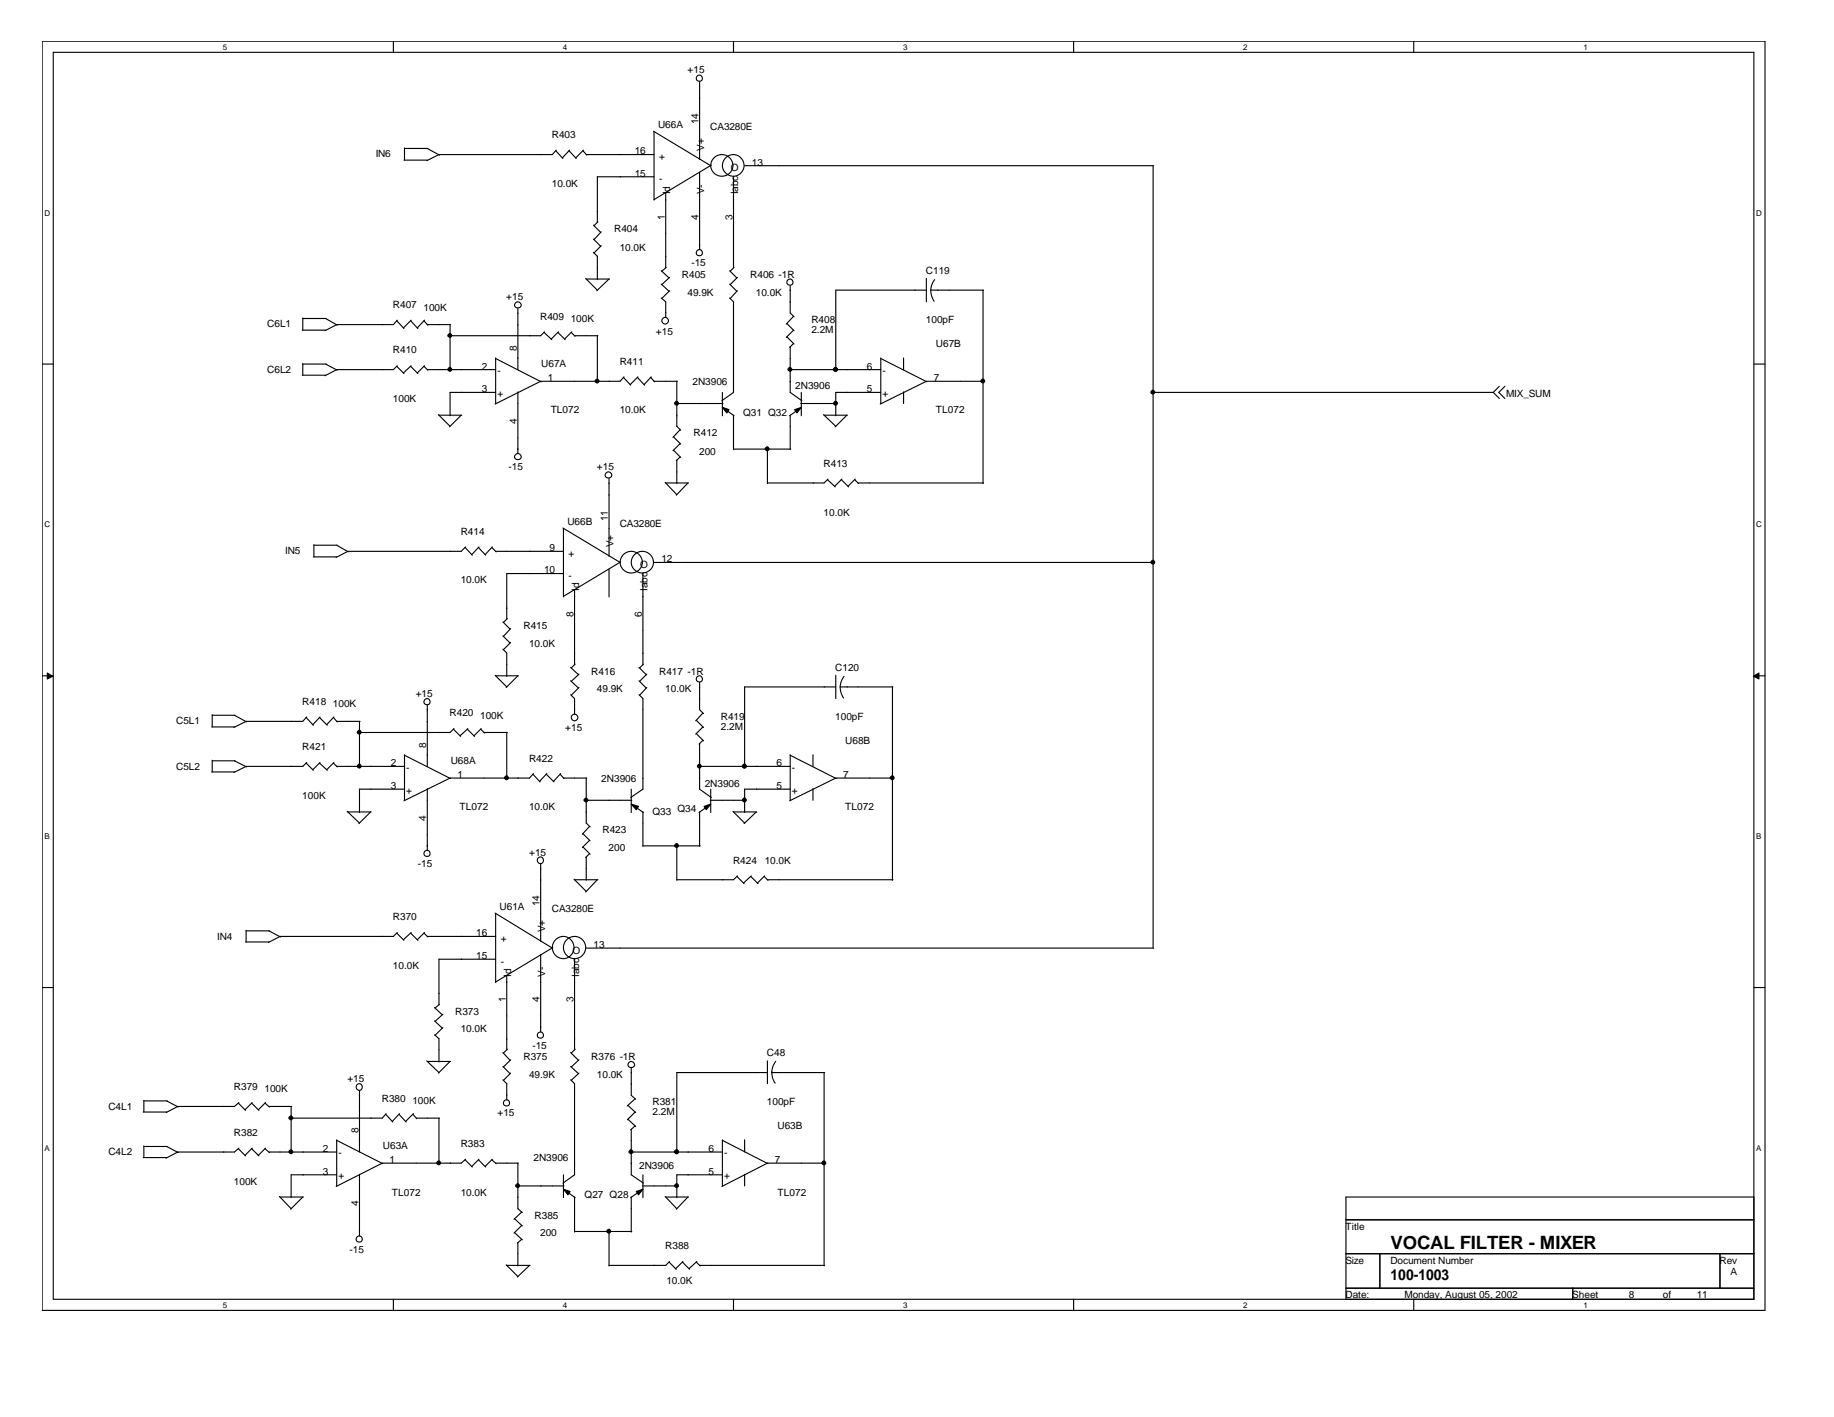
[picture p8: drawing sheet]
<svg xmlns="http://www.w3.org/2000/svg" width="279mm" height="216mm" viewBox="0 0 279 216" stroke-linecap="round" stroke-linejoin="round" font-family="sans-serif">
<g fill="none" stroke="#000" stroke-width=".17">
<path d="M6.4 6.3h262.5v193.4h-262.5zM8.1 8h259.1v190h-259.1zM59.9 6.3v1.7M99.6 20l8.7 5.2M106.6 12.5v11.8M111.7 6.3v1.7M163.6 6.3v1.7M215.4 6.3v1.7M61.5 24.4h3.6M61.6 22.5v1.9M61.6 22.6h3.6M65.1 22.6l1.9 1"/>
<path d="M84.7 23l1.1 1.1M84.7 22.9l-.6 .7h-17.2l-1.9 .9M86.7 23l1.1 1.1M86.8 22.9l-1.1 1.2M88.8 23l.6 .6M88.9 22.9l-1.2 1.2M89.3 23.6h10.3M90.4 38.5l.6 .5v3.6M90.4 36.4l1.1 1.1M90.4 34.3l1.1 1.1M91.1 33.8l-.6 .6M91.6 37.4l-1.1 1.1"/>
<path d="M91.6 35.3l-1.1 1.2M99.6 20.1v10.4M99.6 26.9h-8.6v7M101.4 29.4v11.4M106.6 26.3v11.7M108.4 25.2l-8.8 5.2M111.7 26.9v13.9M113.4 25.2h62.4M175.7 25.2v119.3M6.4 55.5h1.7M46 50.3h3.6M46 57.2h3.6"/>
<path d="M46.1 55.5h3.6M46.1 48.5h3.6M46.1 48.4v1.9M46.1 55.4v1.8M49.6 48.5l1.8 1M49.6 55.5l1.8 .9M60.4 48.9l1.1 1.2M60.4 55.8l1.1 1.1M60.5 48.8l-.6 .7h-8.6l-1.8 .9M60.5 55.7l-.6 .6h-8.6l-1.8 .9M62.6 48.9l1.1 1.2M62.6 55.8l1.1 1.1"/>
<path d="M62.6 48.8l-1.1 1.2M62.6 55.7l-1.1 1.1M64.6 48.9l.6 .6M64.6 55.8l.6 .6M64.7 48.8l-1.1 1.2M64.7 55.7l-1.1 1.1M65.1 49.5h3.6M65.1 56.3h10.4M68.6 49.5v6.9M75.5 54.5v7M75.5 54.6l7 3.6M75.5 59.8h-6.9v3.5"/>
<path d="M78.9 47v9.3M78.9 59.7v9.4M82.9 50.6l1.2 1.1M83 50.6l-.6 .6h-13.8M85 50.6l1.1 1.1M85.1 50.6l-1.1 1.1M87 50.6l.6 .6M87.1 50.6l-1.1 1.1M87.5 51.2h3.6M89.2 42.4l1.8 1.8M89.3 42.5h3.6M91 51.2v7"/>
<path d="M92.8 42.5l-1.9 1.8M95 57.5l1.1 1.2M95.1 57.4l-.6 .7h-12.1l-7 3.5M97.1 57.5l1.1 1.2M97.2 57.4l-1.2 1.2M99.1 57.5l.6 .7M99.2 57.4l-1.1 1.2M99.6 58.1h3.6M100.7 45.4l.7 .6v2.4M100.7 43.3l1.2 1.1M100.7 41.2l1.2 1.1M101.5 40.7l-.7 .6"/>
<path d="M102 44.3l-1.2 1.2M102 42.3l-1.2 1.1M103.1 58.1v6.9l.6 .5M110.1 59.8v3.5M111.2 45.4l.5 .6v13.8l-1.7 1.3M111.2 43.3l1.1 1.1M111.2 41.2l1.1 1.1M111.8 40.7l-.6 .6M112.3 44.3l-1.1 1.2M112.3 42.3l-1.1 1.1M119.9 49.3l1.1 1.1M119.9 51.3l1.1 1.1"/>
<path d="M120.4 43.5v4.2l.6 .6M120.4 52.8v7l1.8 1.3M120.4 56.3h13.8M120.9 48.2l-1.1 1.2M120.9 50.3l-1.1 1.1M120.9 52.3l-.6 .6M122.1 59.8v3.5M134.2 59.8h-6.9v3.5M134.2 54.5v7M134.2 54.6l7 3.6M137.7 54.5v1.8M137.7 59.7v1.8"/>
<path d="M141.1 44.2h-13.8v12.2M141.1 42.4v3.6M141.8 44.2v.1a2.99 2.99 0 0 0 .5 1.6M141.8 44.2h8M142.4 42.6l-.5 .9-.1 .7M149.8 44.2v29.5M149.8 58.1h-8.7l-7 3.5M175.6 59.8h51.9M227.5 59.8l.9 .9M228.4 58.9l-.9 .9M229.3 58.9l-1 .9 1 .9M267.2 55.5h1.7"/>
<path d="M66.8 63.2l1.8 1.8M66.9 63.3h3.4M70.3 63.3l-1.8 1.7M92.8 72.9v11.9M101.3 73.5l1.8 1.9M101.4 73.6h3.5M102.6 66.6l1.1 1.1M102.6 68.6l1.1 1.1M103.1 61.5h7M103.1 70.1v3.6M103.6 67.6l-1.1 1.1M103.6 69.6l-.6 .6"/>
<path d="M103.6 65.5l-1.1 1.1M104.8 73.6l-1.8 1.9M110.1 62.1l1.7 1.2M111.7 63.3v5.2M111.7 68.4h8.8M116.9 68.4v5.3M120.4 63.3v5.2M122 61.5h5.4M122.1 62.1l-1.8 1.2M125.5 63.2l1.8 1.8M125.5 63.3h3.6M126.1 73.1l1.1 1.1"/>
<path d="M126.1 73l-.6 .6h-8.6M128.2 73.1l1.1 1.1M128.3 73l-1.1 1.1M129 63.3l-1.8 1.7M130.2 73.1l.6 .6M130.3 73l-1.1 1.1M130.7 73.6h19.1M47.7 84.9h3.6M47.8 83.1h3.6M47.8 83v1.9M51.3 83.1l1.8 1M70.9 83.4l1.1 1.2"/>
<path d="M70.9 83.3l-.6 .7h-17.3l-1.8 .9M72.9 83.4l1.1 1.2M73 83.3l-1.1 1.2M74.9 83.4l.7 .7M75 83.3l-1.1 1.2M75.5 84h10.3M76.6 98.9l.6 .6v3.6M76.6 96.9l1.1 1.1M76.6 94.8l1.1 1.1M77.3 94.2l-.6 .6M77.8 97.9l-1.1 1.1M77.8 95.8l-1.1 1.2"/>
<path d="M85.8 80.4l8.7 5.3M85.8 87.4h-8.6v6.9M85.8 80.5v10.4M87.5 89.8v11.5M92.8 86.7v4.2M94.6 85.6l-8.8 5.3M97.9 87.4v13.9M99.6 85.7h76.1M6.4 103h1.7M32.2 110.8h3.5M32.2 117.6h3.5M32.3 109h3.5"/>
<path d="M32.3 108.9v1.9M32.3 115.8v1.8M32.3 115.9h3.5M35.7 109l1.9 1M35.7 115.9l1.9 1M46.6 109.3l1.1 1.2M46.6 116.3l1.1 1.1M46.7 109.2l-.6 .7h-8.6l-1.9 .9M46.7 116.2l-.6 .6h-8.6l-1.9 .9M48.7 109.3l1.2 1.2M48.7 116.3l1.2 1.1M48.8 109.2l-1.1 1.2"/>
<path d="M48.8 116.2l-1.1 1.1M50.8 109.3l.6 .7M50.8 116.3l.6 .6M50.9 109.2l-1.1 1.2M50.9 116.2l-1.1 1.1M51.3 109.9h3.5M51.3 116.8h10.3M54.8 109.9v7M61.6 115v6.9M61.6 115.1l7.1 3.5M65.1 107.5v9.3M69.1 111.1l1.1 1.1"/>
<path d="M69.2 111l-.6 .6h-13.8M71.2 111.1l1.1 1.1M71.3 111l-1.2 1.1M73.2 111.1l.6 .6M73.3 111l-1.1 1.1M73.7 111.6h3.6M75.4 102.9l1.8 1.8M75.5 103h3.5M77.2 111.6v7M78.9 103l-1.8 1.7M81.2 118l1.1 1.1M81.3 117.9l-.6 .6h-12.1l-7.1 3.5"/>
<path d="M83.2 118l1.2 1.1M83.3 117.9l-1.1 1.2M85.3 118l.6 .6M85.4 117.9l-1.1 1.2M85.8 118.5h3.6M86.9 105.8l.6 .6v2.4M86.9 103.7l1.2 1.1M86.9 101.7l1.2 1.1M87.6 101.2l-.6 .6M88.2 104.7l-1.2 1.2M88.2 102.7l-1.2 1.1M89.3 118.5v6.9l.6 .6"/>
<path d="M97.4 105.8l.5 .6v13.8l-1.8 1.3M97.4 103.7l1.1 1.1M97.4 101.7l1.1 1.1M98 101.2l-.6 .6M98.5 104.7l-1.1 1.2M98.5 102.7l-1.1 1.1M106.1 109.7l1.1 1.1M106.1 111.8l1.1 1.1M106.6 104v4.1l.6 .6M106.6 113.3v6.9l1.8 1.3M106.6 116.8h13.8M107.1 112.8l-.6 .6"/>
<path d="M107.1 108.6l-1.1 1.2M107.1 110.8l-1.1 1.1M120.4 115v6.9M120.4 115.1l7 3.5M123.9 115v1.8M127.3 104.7h-13.9v12.2M127.3 102.9v3.5M128 104.7a2.99 2.99 0 0 0 .5 1.7M128 104.7h8M128.6 103.1l-.5 .9-.1 .7M136 104.7v29.4M136 118.5h-8.7l-7 3.5"/>
<path d="M267.2 103h1.7M52.9 123.6l1.9 1.8M53 123.7h3.5M56.5 123.7l-1.8 1.8M61.6 120.2h-6.8v3.6M65.1 120.2v9.4M75.4 139.1l8.7 5.4M75.5 139.2v10.5M82.4 131.7v11.7M87.4 134l1.9 1.8M87.5 134h3.6M88.8 127l1.1 1.1"/>
<path d="M88.8 129l1.1 1.1M89.3 121.9h7M89.3 130.6v3.5M89.8 125.9l-1.1 1.2M89.8 128l-1.1 1.1M89.8 130.1l-.6 .6M91 134l-1.8 1.9M96.2 120.2v3.6M96.2 122.5l1.8 1.3M97.9 123.7v5.3M97.9 128.9h8.8M103.1 128.9v5.2"/>
<path d="M106.6 123.7v5.3M108.2 121.9h5.3M108.3 120.2v3.6M108.3 122.5l-1.8 1.3M111.7 123.6l1.7 1.8M111.7 123.7h3.6M112.3 133.5l1.1 1.1M112.3 133.4l-.6 .6h-8.6M114.4 133.5l1.1 1.1M114.5 133.4l-1.2 1.1M115.2 123.7l-1.8 1.8M116.4 133.5l.6 .6"/>
<path d="M116.5 133.4l-1.1 1.1M116.9 134h19.1M120.4 120.2h-7v3.6M123.9 120.2v1.7M6.4 150.5h1.7M37.4 143.5h3.6M37.5 141.8h3.5M37.5 141.7v1.8M41 141.8l1.7 1M60.4 142.2l1.1 1.1M60.5 142.1l-.6 .6h-17.2l-1.8 .9M62.6 142.2l1.1 1.1"/>
<path d="M62.6 142.1l-1.1 1.1M64.6 142.2l.6 .6M64.7 142.1l-1.1 1.1M65.1 142.7h10.4M66.2 157.7l.7 .6v3.5M66.2 155.5l1.2 1.1M66.2 153.5l1.2 1.1M67 153l-.7 .6M67.5 156.6l-1.2 1.1M67.5 154.5l-1.2 1.1M75.5 146.1h-8.6v7M77.2 148.6v11.3"/>
<path d="M77.3 159.9l-.6 .6M82.4 145.5v11.7M84.2 144.4l-8.7 5.2M87.5 146.1v13.8M87.6 159.9l-.6 .6M89.3 144.5h86.5M267.2 150.5h1.7M21.8 176.4h3.6M21.8 169.4h3.6M21.9 174.7h3.6M21.9 167.7v1.7M21.9 174.6v1.8"/>
<path d="M21.9 167.7h3.6M25.4 174.7l1.8 .9M25.4 167.7l1.8 1M36.3 175l1.1 1.1M36.3 168.1l1.1 1.1M36.4 174.9l-.7 .6h-8.6l-1.8 1M36.4 168l-.7 .6h-8.6l-1.8 .9M38.3 175l1.1 1.1M38.3 168.1l1.1 1.1M38.4 174.9l-1.1 1.1M38.4 168l-1.1 1.1M40.4 175l.6 .6"/>
<path d="M40.4 168.1l.6 .6M40.5 174.9l-1.1 1.1M40.5 168l-1.1 1.1M41 175.5h10.3M41 168.6h3.4M44.4 168.6v7M51.3 173.7v7M51.3 173.8l7 3.5M51.3 179h-6.9v3.5M54.8 166.2v9.3M54.8 178.9v9.4M58.7 169.8l1.1 1.2"/>
<path d="M58.8 169.7l-.6 .7h-13.8M60.8 169.8l1.1 1.2M60.9 169.7l-1.1 1.2M62.9 169.8l.6 .6M63 169.7l-1.2 1.2M63.4 170.4h3.6M65 161.6l1.9 1.8M65.1 161.7h3.6M66.9 170.4v6.9M68.6 161.7l-1.8 1.8M70.9 176.7l1.1 1.1M70.9 176.6l-.6 .6h-12.1l-7 3.6"/>
<path d="M72.9 176.7l1.1 1.1M73 176.6l-1.1 1.1M74.9 176.7l.7 .6M75 176.6l-1.1 1.1M75.5 177.2h3.5M76.6 164.5l.6 .6v2.5M76.6 162.5l1.1 1.1M76.6 160.4l1.1 1.2M77.8 163.5l-1.1 1.1M77.8 161.5l-1.1 1.1M78.9 177.2v7l.7 .6M85.8 179v3.5"/>
<path d="M86.9 164.5l.6 .6v13.9l-1.7 1.3M86.9 162.5l1.2 1.1M86.9 160.4l1.2 1.2M88.2 163.5l-1.2 1.1M88.2 161.5l-1.2 1.1M95.7 168.4l1.1 1.1M95.7 170.5l1.1 1.1M96.2 162.7v4.2l.6 .6M96.2 172.1v6.9l1.8 1.3M96.2 175.5h13.9M96.8 169.4l-1.2 1.2M96.8 167.4l-1.2 1.1"/>
<path d="M96.8 171.5l-.7 .6M97.9 179v3.5M110.1 179h-7v3.5M110.1 173.7v7M110.1 173.8l6.9 3.5M113.4 173.7v1.8M113.4 178.9v1.8M116.9 161.6v3.5M116.9 163.4h-13.8v12.2M117.6 163.4a2.61 2.61 0 0 0 .5 1.6M117.6 163.4h8M118.2 161.7l-.4 .7-.2 1"/>
<path d="M125.5 163.4v29.5M125.6 177.2h-8.7l-6.9 3.6M42.6 182.3l1.8 1.9M42.7 182.4h3.5M46.1 182.4l-1.8 1.8M59.9 198v1.7M77.1 192.7l1.8 1.8M77.2 192.8h3.6M78.4 185.7l1.2 1.1M78.4 187.8l1.2 1.1M78.9 189.3v3.6M78.9 180.7h7"/>
<path d="M79.5 184.7l-1.2 1.1M79.5 186.7l-1.2 1.2M79.5 188.8l-.7 .6M80.7 192.8l-1.9 1.8M85.8 181.2l1.8 1.3M87.5 182.4v5.3M87.5 187.6h8.8M92.8 187.6v5.3M96.2 182.4v5.3M97.9 180.7h5.3M97.9 181.2l-1.8 1.3M101.3 182.3l1.8 1.9"/>
<path d="M101.4 182.4h3.5M101.9 192.3l1.1 1.1M102 192.2l-.6 .6h-8.6M104 192.3l1.1 1.1M104 192.2l-1.1 1.1M104.8 182.4l-1.8 1.8M106.1 192.3l.6 .6M106.2 192.2l-1.2 1.1M106.6 192.8h19M111.7 198v1.7M163.6 198v1.7M205 185.9h62.2"/>
<path d="M205 191h62.2M205 196.3h62.2M210.2 191v5.3M215.4 198v1.7M239.6 196.3v1.7M262 191v5.3M267.2 182.4h-62.2v15.6"/>
<circle cx="106.5" cy="11.9" r=".47"/>
<circle cx="106.5" cy="38.5" r=".47"/>
<circle cx="110" cy="25.2" r="1.67"/>
<circle cx="111.7" cy="25.2" r="1.64"/>
<circle cx="78.9" cy="46.5" r=".48"/>
<circle cx="101.3" cy="48.9" r=".5"/>
<circle cx="120.3" cy="43" r=".47"/>
<circle cx="78.9" cy="69.6" r=".48"/>
<circle cx="92.7" cy="72.4" r=".48"/>
<circle cx="96.2" cy="85.7" r="1.67"/>
<circle cx="97.9" cy="85.7" r="1.67"/>
<circle cx="65.1" cy="106.9" r=".47"/>
<circle cx="87.5" cy="109.3" r=".5"/>
<circle cx="106.5" cy="103.4" r=".47"/>
<circle cx="65.1" cy="130" r=".47"/>
<circle cx="82.3" cy="131.1" r=".49"/>
<circle cx="82.3" cy="157.7" r=".47"/>
<circle cx="85.8" cy="144.4" r="1.66"/>
<circle cx="87.5" cy="144.4" r="1.69"/>
<circle cx="54.7" cy="165.6" r=".49"/>
<circle cx="77.2" cy="168" r=".47"/>
<circle cx="96.2" cy="162.2" r=".48"/>
<circle cx="54.7" cy="188.8" r=".47"/>
</g>
<g fill="#000" stroke="#000" stroke-width=".15">
<path d="M7.2 102.5l.8 .5-.8 .5z" fill-rule="evenodd"/>
<path d="M267.1 103l.9-.5v1z" fill-rule="evenodd"/>
</g>
<g fill="#000" stroke="#000" stroke-width=".17">
<path d="M110.1 62.1l1 .3-.4 .5z" fill-rule="evenodd"/>
<path d="M121.1 62.4l1-.3-.7 .8z" fill-rule="evenodd"/>
<path d="M96.2 122.5l1.1 .4-.4 .5z" fill-rule="evenodd"/>
<path d="M107.3 122.9l1-.4-.7 .9z" fill-rule="evenodd"/>
<path d="M85.8 181.2l1.1 .3-.4 .5z" fill-rule="evenodd"/>
<path d="M96.9 181.5l1-.3-.6 .8z" fill-rule="evenodd"/>
<circle cx="68.5" cy="51.1" r=".29"/>
<circle cx="68.5" cy="56.3" r=".29"/>
<circle cx="91" cy="58" r=".29"/>
<circle cx="120.3" cy="56.3" r=".29"/>
<circle cx="127.3" cy="56.3" r=".29"/>
<circle cx="149.7" cy="58" r=".29"/>
<circle cx="175.6" cy="59.7" r=".29"/>
<circle cx="103.1" cy="61.4" r=".29"/>
<circle cx="116.9" cy="68.4" r=".29"/>
<circle cx="127.3" cy="61.4" r=".29"/>
<circle cx="175.6" cy="85.6" r=".29"/>
<circle cx="54.7" cy="116.7" r=".29"/>
<circle cx="54.7" cy="111.6" r=".29"/>
<circle cx="77.2" cy="118.5" r=".29"/>
<circle cx="106.5" cy="116.7" r=".29"/>
<circle cx="113.4" cy="116.7" r=".29"/>
<circle cx="135.9" cy="118.5" r=".29"/>
<circle cx="89.3" cy="121.9" r=".29"/>
<circle cx="103.1" cy="128.8" r=".29"/>
<circle cx="113.4" cy="121.9" r=".29"/>
<circle cx="44.3" cy="175.5" r=".29"/>
<circle cx="44.3" cy="170.3" r=".29"/>
<circle cx="66.8" cy="177.2" r=".29"/>
<circle cx="96.1" cy="175.5" r=".29"/>
<circle cx="103.1" cy="175.5" r=".29"/>
<circle cx="125.5" cy="177.2" r=".29"/>
<circle cx="78.9" cy="180.6" r=".29"/>
<circle cx="92.7" cy="187.6" r=".29"/>
<circle cx="103.1" cy="180.6" r=".29"/>
</g>
<text font-size="2.8" x="211.8" y="190.3">VOCAL FILTER - MIXER</text>
<text font-size="2.3" x="211.8" y="195">100-1003</text>
<g font-size="1.5">
<text x="104.7" y="11.2">+15</text>
<text x="57.2" y="24">IN6</text>
<text x="84.1" y="21.1">R403</text>
<text x="96.7" y="23.5">16</text>
<text x="100.2" y="19.5">U66A</text>
<text x="106.4" y="19" transform="rotate(-90 106.4 19)">14</text>
<text x="107.3" y="22.9" transform="rotate(-90 107.3 22.9)">V+</text>
<text x="108.2" y="19.8">CA3280E</text>
<text x="84.1" y="28.4">10.0K</text>
<text x="96.7" y="26.9">15</text>
<text x="100.4" y="24.4">+</text>
<text x="100.4" y="27.8">-</text>
<text x="102.1" y="29.6" transform="rotate(-90 102.1 29.6)">Id</text>
<text x="107.3" y="29.6" transform="rotate(-90 107.3 29.6)">V-</text>
<text x="111.3" y="26.1">O</text>
<text x="112.4" y="29.6" transform="rotate(-90 112.4 29.6)">Iabc</text>
<text x="114.6" y="25.2">13</text>
<text x="93.6" y="35.4">R404</text>
<text x="101.3" y="33.5" transform="rotate(-90 101.3 33.5)">1</text>
<text x="106.4" y="33.5" transform="rotate(-90 106.4 33.5)">4</text>
<text x="111.6" y="33.5" transform="rotate(-90 111.6 33.5)">3</text>
<text x="94.4" y="38.2">10.0K</text>
<text x="105.3" y="40.6">-15</text>
<text x="141.1" y="41.7">C119</text>
<text x="59.9" y="47">R407</text>
<text x="64.5" y="47.3">100K</text>
<text x="77.1" y="45.7">+15</text>
<text x="103.9" y="42.3">R405</text>
<text x="104.7" y="45">49.9K</text>
<text x="114.3" y="42.3">R406 -1R</text>
<text x="115.1" y="45">10.0K</text>
<text x="40.7" y="49.9">C6L1</text>
<text x="59.9" y="53.8">R410</text>
<text x="78.7" y="53.5" transform="rotate(-90 78.7 53.5)">8</text>
<text x="82.3" y="48.7">R409</text>
<text x="87" y="49">100K</text>
<text x="99.9" y="51">+15</text>
<text x="123.6" y="49.2">R408</text>
<text x="123.6" y="50.8">2.2M</text>
<text x="141.1" y="49.2">100pF</text>
<text x="142.6" y="52.8">U67B</text>
<text x="40.7" y="56.8">C6L2</text>
<text x="73.4" y="56.3">2</text>
<text x="73.4" y="59.8">3</text>
<text x="75.8" y="57">-</text>
<text x="82.5" y="56">U67A</text>
<text x="83.5" y="58.1">1</text>
<text x="94.4" y="55.6">R411</text>
<text x="105.5" y="58.7">2N3906</text>
<text x="121.2" y="59.3">2N3906</text>
<text x="132.1" y="56.3">6</text>
<text x="132.1" y="59.8">5</text>
<text x="134.5" y="57">-</text>
<text x="142.2" y="58.1">7</text>
<text x="59.9" y="61.3">100K</text>
<text x="75.8" y="60.5">+</text>
<text x="78.7" y="64.6" transform="rotate(-90 78.7 64.6)">4</text>
<text x="83.9" y="63">TL072</text>
<text x="94.4" y="63">10.0K</text>
<text x="113.2" y="63.3">Q31 Q32</text>
<text x="134.5" y="60.5">+</text>
<text x="142.6" y="63">TL072</text>
<text x="229.4" y="60.5">MIX_SUM</text>
<text x="77.5" y="71.6">-15</text>
<text x="90.9" y="71.6">+15</text>
<text x="105.7" y="66.5">R412</text>
<text x="106.5" y="69.3">200</text>
<text x="125.5" y="71.1">R413</text>
<text x="70.2" y="81.5">R414</text>
<text x="83.7" y="84">9</text>
<text x="86.4" y="79.9">U66B</text>
<text x="92.6" y="79.4" transform="rotate(-90 92.6 79.4)">11</text>
<text x="93.5" y="83.4" transform="rotate(-90 93.5 83.4)">V+</text>
<text x="94.4" y="80.3">CA3280E</text>
<text x="125.5" y="78.6">10.0K</text>
<text x="43.4" y="84.4">IN5</text>
<text x="70.2" y="88.9">10.0K</text>
<text x="82.9" y="87.4">10</text>
<text x="86.6" y="84.8">+</text>
<text x="86.6" y="88.2">-</text>
<text x="97.5" y="86.5">O</text>
<text x="100.8" y="85.7">12</text>
<text x="79.8" y="95.8">R415</text>
<text x="87.4" y="94" transform="rotate(-90 87.4 94)">8</text>
<text x="88.2" y="90.1" transform="rotate(-90 88.2 90.1)">Id</text>
<text x="97.8" y="94" transform="rotate(-90 97.8 94)">6</text>
<text x="98.6" y="90.1" transform="rotate(-90 98.6 90.1)">Iabc</text>
<text x="80.6" y="98.6">10.0K</text>
<text x="46.1" y="107.4">R418</text>
<text x="50.7" y="107.8">100K</text>
<text x="63.3" y="106.2">+15</text>
<text x="90.1" y="102.8">R416</text>
<text x="90.9" y="105.5">49.9K</text>
<text x="100.4" y="102.8">R417 -1R</text>
<text x="101.3" y="105.5">10.0K</text>
<text x="127.3" y="102.2">C120</text>
<text x="26.8" y="110.3">C5L1</text>
<text x="64.9" y="114" transform="rotate(-90 64.9 114)">8</text>
<text x="68.5" y="109.1">R420</text>
<text x="73.2" y="109.5">100K</text>
<text x="86.1" y="111.4">+15</text>
<text x="109.8" y="109.6">R419</text>
<text x="109.8" y="111.3">2.2M</text>
<text x="127.3" y="109.6">100pF</text>
<text x="128.8" y="113.3">U68B</text>
<text x="26.8" y="117.3">C5L2</text>
<text x="46.1" y="114.3">R421</text>
<text x="59.5" y="116.8">2</text>
<text x="61.9" y="117.4">-</text>
<text x="68.7" y="116.4">U68A</text>
<text x="69.7" y="118.5">1</text>
<text x="80.6" y="116.1">R422</text>
<text x="91.6" y="119.1">2N3906</text>
<text x="107.4" y="119.9">2N3906</text>
<text x="118.3" y="116.8">6</text>
<text x="120.6" y="117.4">-</text>
<text x="128.4" y="118.5">7</text>
<text x="46.1" y="121.8">100K</text>
<text x="59.5" y="120.2">3</text>
<text x="61.9" y="120.9">+</text>
<text x="64.9" y="125.1" transform="rotate(-90 64.9 125.1)">4</text>
<text x="70" y="123.4">TL072</text>
<text x="80.6" y="123.4">10.0K</text>
<text x="99.4" y="124.2">Q33</text>
<text x="103.2" y="123.8">Q34</text>
<text x="118.3" y="120.2">5</text>
<text x="120.6" y="120.9">+</text>
<text x="128.8" y="123.4">TL072</text>
<text x="80.6" y="130.4">+15</text>
<text x="91.8" y="126.9">R423</text>
<text x="92.7" y="129.7">200</text>
<text x="111.7" y="131.6">R424</text>
<text x="116.5" y="131.6">10.0K</text>
<text x="63.7" y="132.1">-15</text>
<text x="33.1" y="143.2">IN4</text>
<text x="59.9" y="140.2">R370</text>
<text x="72.6" y="142.7">16</text>
<text x="76.1" y="138.7">U61A</text>
<text x="76.3" y="143.5">+</text>
<text x="82.2" y="138.1" transform="rotate(-90 82.2 138.1)">14</text>
<text x="83.1" y="142.1" transform="rotate(-90 83.1 142.1)">V+</text>
<text x="84.1" y="139">CA3280E</text>
<text x="59.9" y="147.7">10.0K</text>
<text x="72.6" y="146.1">15</text>
<text x="76.3" y="147">-</text>
<text x="77.9" y="148.8" transform="rotate(-90 77.9 148.8)">Id</text>
<text x="83.1" y="148.8" transform="rotate(-90 83.1 148.8)">V-</text>
<text x="87.2" y="145.3">O</text>
<text x="88.2" y="148.8" transform="rotate(-90 88.2 148.8)">Iabc</text>
<text x="90.4" y="144.4">13</text>
<text x="69.3" y="154.6">R373</text>
<text x="77" y="152.7" transform="rotate(-90 77 152.7)">1</text>
<text x="82.2" y="152.7" transform="rotate(-90 82.2 152.7)">4</text>
<text x="87.4" y="152.7" transform="rotate(-90 87.4 152.7)">3</text>
<text x="70.2" y="157.3">10.0K</text>
<text x="79.8" y="161.5">R375</text>
<text x="81.1" y="159.8">-15</text>
<text x="90.1" y="161.5">R376 -1R</text>
<text x="116.8" y="161">C48</text>
<text x="35.6" y="166.1">R379</text>
<text x="40.3" y="166.5">100K</text>
<text x="52.9" y="164.9">+15</text>
<text x="58.2" y="167.9">R380</text>
<text x="80.6" y="164.3">49.9K</text>
<text x="90.9" y="164.3">10.0K</text>
<text x="16.5" y="169.1">C4L1</text>
<text x="35.6" y="173.1">R382</text>
<text x="54.6" y="172.6" transform="rotate(-90 54.6 172.6)">8</text>
<text x="62.8" y="168.2">100K</text>
<text x="75.8" y="170.1">+15</text>
<text x="99.4" y="168.4">R381</text>
<text x="99.4" y="169.9">2.2M</text>
<text x="116.8" y="168.4">100pF</text>
<text x="118.4" y="172">U63B</text>
<text x="16.5" y="176">C4L2</text>
<text x="49.2" y="175.5">2</text>
<text x="49.2" y="179">3</text>
<text x="51.6" y="179.6">+</text>
<text x="51.6" y="176.2">-</text>
<text x="58.3" y="175.1">U63A</text>
<text x="59.4" y="177.2">1</text>
<text x="70.2" y="174.8">R383</text>
<text x="81.3" y="176.9">2N3906</text>
<text x="97.4" y="178.1">2N3906</text>
<text x="107.9" y="175.5">6</text>
<text x="107.9" y="179">5</text>
<text x="110.3" y="179.6">+</text>
<text x="110.3" y="176.2">-</text>
<text x="118" y="177.2">7</text>
<text x="35.6" y="180.5">100K</text>
<text x="54.6" y="183.8" transform="rotate(-90 54.6 183.8)">4</text>
<text x="59.7" y="182.2">TL072</text>
<text x="70.2" y="182.2">10.0K</text>
<text x="81.4" y="185.7">R385</text>
<text x="89.1" y="182.5">Q27 Q28</text>
<text x="118.4" y="182.2">TL072</text>
<text x="53.3" y="190.8">-15</text>
<text x="82.3" y="188.4">200</text>
<text x="101.3" y="190.3">R388</text>
<text x="205" y="187.4">Title</text>
<text x="101.5" y="195.7">10.0K</text>
<text x="205" y="197.8">Date:</text>
<text x="205" y="192.5">Size</text>
<text x="211.8" y="192.5">Document Number</text>
<text x="214" y="197.8">Monday, August 05, 2002</text>
<text x="239.5" y="197.8">Sheet</text>
<text x="248.2" y="197.8">8</text>
<text x="253.3" y="197.8">of</text>
<text x="258.5" y="197.8">11</text>
<text x="262" y="192.5">Rev</text>
<text x="263.7" y="194.3">A</text>
</g>
<g font-size="1.2">
<text x="34" y="7.6">5</text>
<text x="85.8" y="7.6">4</text>
<text x="137.6" y="7.6">3</text>
<text x="189.4" y="7.6">2</text>
<text x="241.2" y="7.6">1</text>
<text x="6.8" y="32.9">D</text>
<text x="267.5" y="32.9">D</text>
<text x="6.8" y="80.3">C</text>
<text x="267.5" y="80.3">C</text>
<text x="6.8" y="127.8">B</text>
<text x="267.5" y="127.8">B</text>
<text x="6.8" y="175.3">A</text>
<text x="267.5" y="175.3">A</text>
<text x="34" y="199.3">5</text>
<text x="85.8" y="199.3">4</text>
<text x="137.6" y="199.3">3</text>
<text x="189.4" y="199.3">2</text>
<text x="241.2" y="199.3">1</text>
</g>
</svg>
